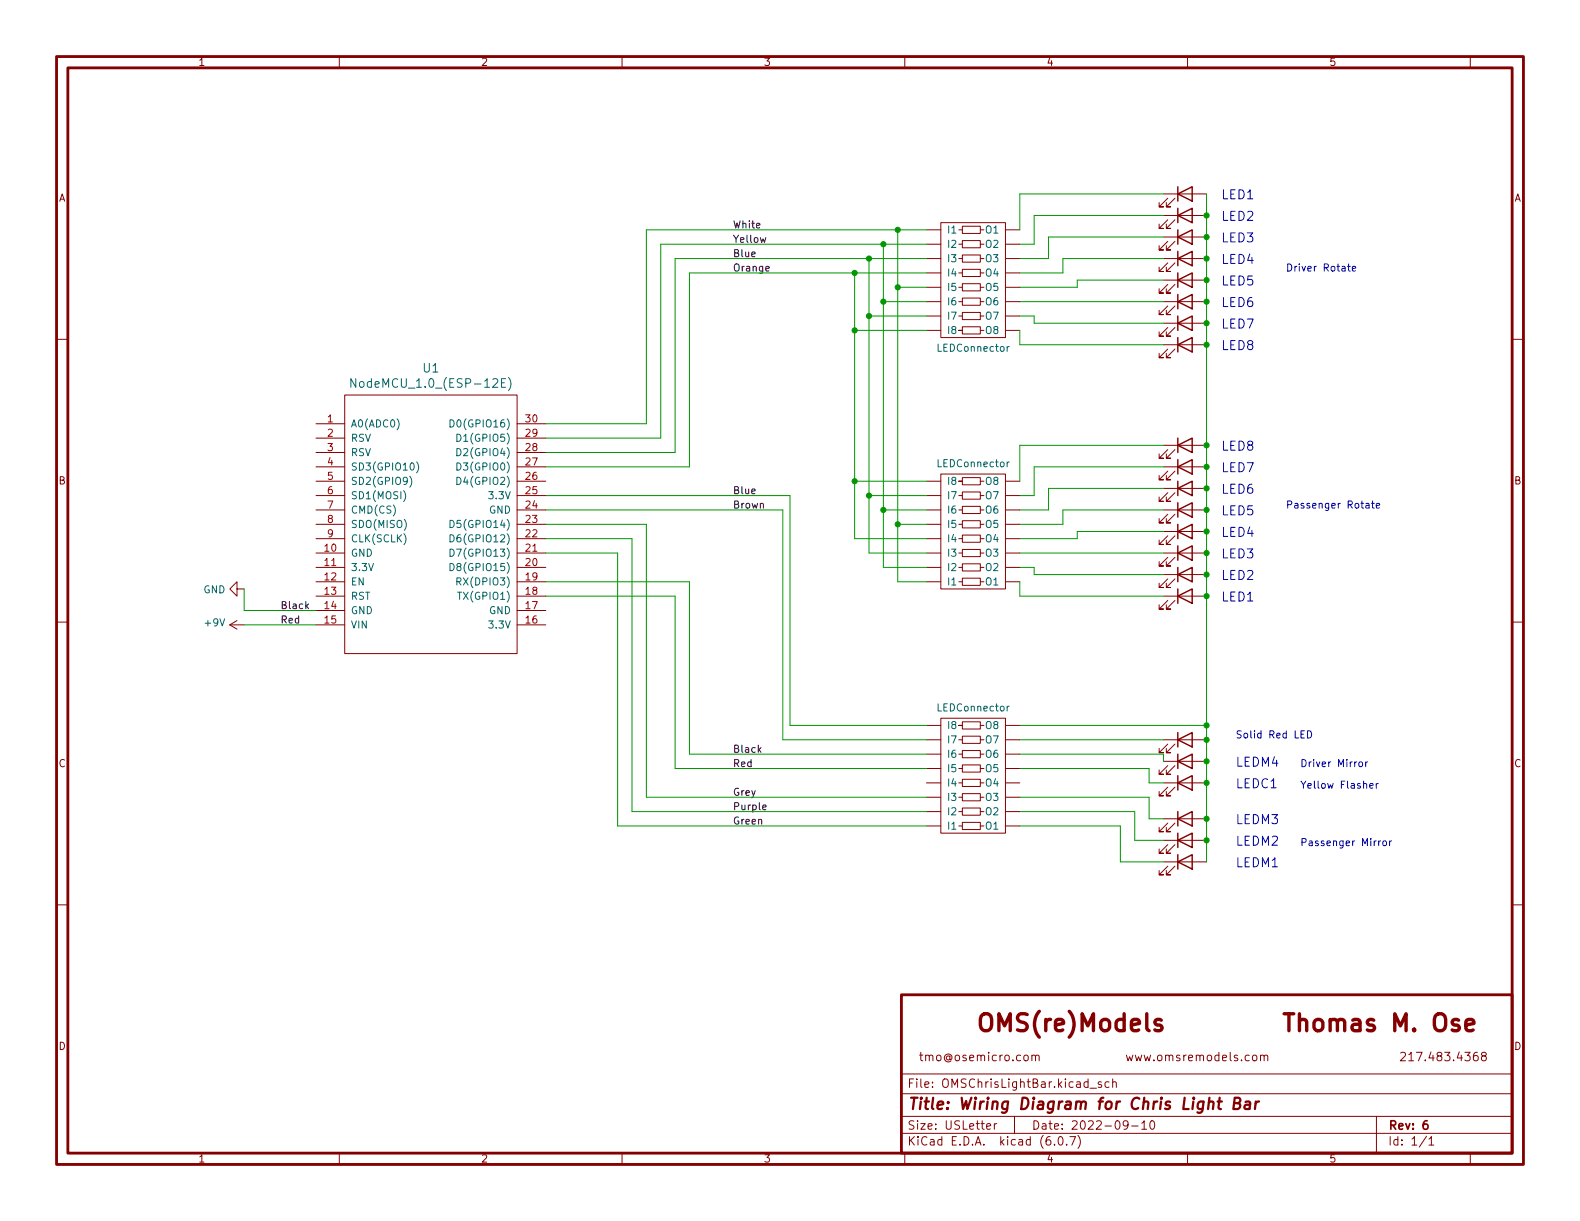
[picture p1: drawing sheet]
<svg xmlns="http://www.w3.org/2000/svg" width="279mm" height="216mm" viewBox="0 0 279 216" stroke-linecap="round" stroke-linejoin="round" font-family="sans-serif">
<path d="M10 10h259.4v195.9h-259.4zM12 12h255.4v191.9h-255.4zM159.4 175.9h108v28h-108z" fill="none" stroke="#840000" stroke-width=".5"/>
<g fill="none" stroke="#840000" stroke-width=".18">
<path d="M60 10v2M110 10v2M160 10v2M210 10v2M260 10v2M166.4 39.4h11.4v20.3h-11.4zM205.7 38.1h7.7M205.7 34.3h7.7M206.5 38.9l-1.5 1.5h.7h-.7v-.8M206.5 35.1l-1.5 1.5h.7h-.7v-.8M207.8 38.9l-1.6 1.5h.8h-.8v-.8M207.8 35.1l-1.6 1.5h.8h-.8v-.8"/>
<path d="M10 60h2M163.8 40.6h2.6M163.8 43.2h2.6M163.8 45.7h2.6M163.8 48.3h2.6M163.8 50.8h2.6M163.8 55.9h2.6M163.8 53.3h2.6M163.8 58.4h2.6M169.5 40.6h.7M169.5 43.2h.7M169.5 45.7h.7"/>
<path d="M169.5 48.3h.7M169.5 50.8h.7M169.5 55.9h.7M169.5 53.3h.7M170.2 40h3.2v1.3h-3.2zM170.2 42.5h3.2v1.3h-3.2zM170.2 45.1h3.2v1.3h-3.2zM170.2 47.6h3.2v1.3h-3.2zM170.2 50.2h3.2v1.2h-3.2zM170.2 52.7h3.2v1.3h-3.2zM170.2 55.2h3.2v1.3h-3.2zM170.2 57.8h3.2v1.3h-3.2z"/>
<path d="M170.2 58.4h-.7h.7M173.4 40.6h.6M173.4 43.2h.6M173.4 45.7h.6M173.4 48.3h.6M173.4 50.8h.6M173.4 55.9h.6M173.4 53.3h.6M173.4 58.4h.6M177.8 40.6h2.5M177.8 43.2h2.5M177.8 45.7h2.5"/>
<path d="M177.8 48.3h2.5M177.8 50.8h2.5M177.8 55.9h2.5M177.8 53.3h2.5M177.8 58.4h2.5M205.7 45.7h7.7M205.7 53.3h7.7M205.7 49.5h7.7M205.7 57.2h7.7M205.7 41.9h7.7M206.5 54.1l-1.5 1.5h.7h-.7v-.7M206.5 50.3l-1.5 1.5h.7h-.7v-.7"/>
<path d="M206.5 46.5l-1.5 1.5h.7h-.7v-.8M206.5 57.9l-1.5 1.5h.7h-.7v-.7M206.5 42.7l-1.5 1.5h.7h-.7v-.8M207.8 54.1l-1.6 1.5h.8h-.8v-.7M207.8 50.3l-1.6 1.5h.8h-.8v-.7M207.8 46.5l-1.6 1.5h.8h-.8v-.8M207.8 57.9l-1.6 1.5h.8h-.8v-.7M207.8 42.7l-1.6 1.5h.8h-.8v-.8M267.4 60h2M55.9 74.9h5.1M55.9 77.5h5.1M61 69.9h30.4v45.7h-30.4z"/>
<path d="M91.4 74.9h5.1M91.4 77.5h5.1M205.7 78.7h7.7M205.7 61h7.7M206.5 79.5l-1.5 1.5h.7h-.7v-.7M206.5 61.7l-1.5 1.5h.7h-.7v-.7M207.8 79.5l-1.6 1.5h.8h-.8v-.7M207.8 61.7l-1.6 1.5h.8h-.8v-.7M55.9 90.2h5.1M55.9 82.6h5.1M55.9 97.8h5.1M55.9 95.3h5.1"/>
<path d="M55.9 92.7h5.1M55.9 87.6h5.1M55.9 85.1h5.1M55.9 80h5.1M91.4 90.2h5.1M91.4 82.6h5.1M91.4 97.8h5.1M91.4 95.3h5.1M91.4 92.7h5.1M91.4 87.6h5.1M91.4 85.1h5.1M91.4 80h5.1"/>
<path d="M163.8 90.2h2.6M163.8 97.8h2.6M163.8 95.3h2.6M163.8 92.7h2.6M163.8 87.6h2.6M163.8 85.1h2.6M166.4 83.8h11.4v20.3h-11.4zM169.5 90.2h.7M169.5 97.8h.7M169.5 95.3h.7M169.5 92.7h.7M169.5 87.6h.7"/>
<path d="M170.2 99.7h3.2v1.3h-3.2zM170.2 97.2h3.2v1.2h-3.2zM170.2 94.6h3.2v1.3h-3.2zM170.2 92.1h3.2v1.2h-3.2zM170.2 89.5h3.2v1.3h-3.2zM170.2 87h3.2v1.3h-3.2zM170.2 84.5h3.2v1.2h-3.2zM170.2 85.1h-.7h.7M173.4 90.2h.6M173.4 97.8h.6M173.4 95.3h.6M173.4 92.7h.6"/>
<path d="M173.4 87.6h.6M173.4 85.1h.6M177.8 90.2h2.5M177.8 97.8h2.5M177.8 95.3h2.5M177.8 92.7h2.5M177.8 87.6h2.5M177.8 85.1h2.5M205.7 90.2h7.7M205.7 82.6h7.7M205.7 97.8h7.7M205.7 94h7.7"/>
<path d="M205.7 86.4h7.7M206.5 90.9l-1.5 1.6h.7h-.7v-.8M206.5 83.3l-1.5 1.5h.7h-.7v-.7M206.5 94.7l-1.5 1.6h.7h-.7v-.8M206.5 98.6l-1.5 1.5h.7h-.7v-.8M206.5 87.1l-1.5 1.5h.7h-.7v-.7M207.8 90.9l-1.6 1.6h.8h-.8v-.8M207.8 83.3l-1.6 1.5h.8h-.8v-.7M207.8 94.7l-1.6 1.6h.8h-.8v-.8M207.8 98.6l-1.6 1.5h.8h-.8v-.8M207.8 87.1l-1.6 1.5h.8h-.8v-.7M10 110h2"/>
<path d="M40.6 110.5h2.6M40.6 110.5l1.3 .8M41.9 104.1v-1.2l-1.3 1.2 1.3 1.3v-1.3h1.3M41.9 109.7l-1.3 .8M55.9 105.4h5.1M55.9 102.9h5.1M55.9 100.3h5.1M55.9 108h5.1M55.9 110.5h5.1M91.4 105.4h5.1M91.4 102.9h5.1M91.4 100.3h5.1"/>
<path d="M91.4 108h5.1M91.4 110.5h5.1M163.8 102.9h2.6M163.8 100.3h2.6M169.5 102.9h.7M169.5 100.3h.7M170.2 102.2h3.2v1.3h-3.2zM173.4 102.9h.6M173.4 100.3h.6M177.8 102.9h2.5M177.8 100.3h2.5M205.7 105.4h7.7"/>
<path d="M205.7 101.6h7.7M206.5 106.2l-1.5 1.5h.7h-.7v-.8M206.5 102.4l-1.5 1.5h.7h-.7v-.8M207.8 106.2l-1.6 1.5h.8h-.8v-.8M207.8 102.4l-1.6 1.5h.8h-.8v-.8M267.4 110h2M163.8 138.4h2.6M163.8 135.9h2.6M163.8 130.8h2.6M163.8 133.4h2.6M163.8 128.3h2.6M166.4 127h11.4v20.3h-11.4z"/>
<path d="M169.5 138.4h.7M169.5 135.9h.7M169.5 130.8h.7M169.5 133.4h.7M170.2 137.8h3.2v1.3h-3.2zM170.2 135.3h3.2v1.2h-3.2zM170.2 132.7h3.2v1.3h-3.2zM170.2 130.2h3.2v1.2h-3.2zM170.2 127.6h3.2v1.3h-3.2zM170.2 128.3h-.7h.7M173.4 138.4h.6M173.4 135.9h.6"/>
<path d="M173.4 130.8h.6M173.4 133.4h.6M173.4 128.3h.6M177.8 138.4h2.5M177.8 135.9h2.5M177.8 130.8h2.5M177.8 133.4h2.5M177.8 128.3h2.5M205.7 138.4h7.7M205.7 130.8h7.7M205.7 134.6h7.7M206.5 131.6l-1.5 1.5h.7h-.7v-.8"/>
<path d="M206.5 135.4l-1.5 1.5h.7h-.7v-.8M206.5 139.2l-1.5 1.5h.7h-.7v-.7M207.8 131.6l-1.6 1.5h.8h-.8v-.8M207.8 135.4l-1.6 1.5h.8h-.8v-.8M207.8 139.2l-1.6 1.5h.8h-.8v-.7M10 160h2M163.8 146.1h2.6M163.8 143.5h2.6M163.8 141h2.6M169.5 146.1h.7M169.5 143.5h.7M169.5 141h.7"/>
<path d="M170.2 145.4h3.2v1.3h-3.2zM170.2 142.9h3.2v1.2h-3.2zM170.2 140.3h3.2v1.3h-3.2zM173.4 146.1h.6M173.4 143.5h.6M173.4 141h.6M177.8 146.1h2.5M177.8 143.5h2.5M177.8 141h2.5M205.7 144.8h7.7M205.7 152.4h7.7M205.7 148.6h7.7"/>
<path d="M206.5 145.5l-1.5 1.6h.7h-.7v-.8M206.5 153.2l-1.5 1.5h.7h-.7v-.8M206.5 149.4l-1.5 1.5h.7h-.7v-.8M207.8 145.5l-1.6 1.6h.8h-.8v-.8M207.8 153.2l-1.6 1.5h.8h-.8v-.8M207.8 149.4l-1.6 1.5h.8h-.8v-.8M267.4 160h2M159.4 197.4h108M159.4 193.4h108M159.4 189.9h108M174.5 199.2l.7-.2-.1-.3h-.4l-.2 .2v.7h.6M175.8 198.7v1"/>
<path d="M176.3 198.7h-.3l-.2 .3M179.4 197.4v3M181.1 186.7l.2-.1 .5 .1v.6l-.1 .2-.4 .1-.2-.2zM182.5 186.7l.2-.1h.3l.1 1M182.5 186.6v1M183.1 186.8l.2-.2h.4l.1 1M192.8 192.4h1.1M194.8 191.4l-.4-.1-.2 .2 .1 .2 .5 .2v.3h-.6M196.1 191.4l-.4-.1-.3 .3v.4l.1 .2h.6M196.8 191.4l.2-.1 .3 .1 .1 .9M196.8 190.8v1.5M199.5 198.8l-.3 .3h-.3l-.3-.3 .2-.6h.4l.2 .1a.99 .99 0 0 1-.4 1.4h-.2"/>
<path d="M200.1 199.1h1.2M201.9 198.6l.4-.4v1.5M201.9 199.7h.9M203.5 198.3l.2-.1a.81 .81 0 0 1 .6 .6 .81 .81 0 0 1-.3 .8l-.2 .1a.81 .81 0 0 1-.3-1.4zM211.5 186.7l.3-.1h.3l.1 1M211.5 186.6v1M212.2 186.8l.2-.2h.4v1M213.5 186.7l.3-.1 .4 .1 .1 .6-.2 .2-.3 .1-.3-.2zM215.5 186.6h-.4l-.3 .3v.4l.2 .2h.5M215.5 186.1v1.5M216.2 187.1l.7-.2-.1-.3h-.4l-.2 .2 .1 .7h.5M217.5 186.1v1.3l.3 .2"/>
<path d="M218.8 186.6h-.3l-.2 .2v.2l.5 .1v.4h-.5M219.5 187.4v.2M220.9 186.6h-.4l-.3 .3v.4l.1 .2h.6M221.5 186.7l.3-.1 .4 .1 .1 .6-.2 .2-.3 .1-.3-.2zM222.9 186.7l.2-.1h.4v1M222.9 186.6v1M223.5 186.8l.3-.2h.3l.1 1M243.4 197.4v6.5M247.7 186.2l.6-.1 .2 .1v.3l-.9 1.1h.9M249.1 186.5l.4-.4v1.5M249.1 187.6h.9M250.5 186.1h1l-.7 1.5"/>
<path d="M252 187.4v.2M253 186l-.3 1.1h.9M253.4 186.6v1M254.4 186.7l-.3-.3 .1-.2 .2-.1h.4l.2 .3-.1 .2-.6 .2-.2 .2v.3l.3 .3h.3l.3-.3-.1-.4-.2-.2M255.5 186.1h.9l-.5 .5 .4 .2v.6l-.2 .2h-.4l-.2-.2M257 187.4v.2M258 186l-.3 1.1h.9M258.4 186.6v1M259 186.1h1l-.5 .5 .4 .2v.6l-.2 .2h-.4l-.3-.2M261.3 186.1a.59 .59 0 0 0-.8 .6v.6l.2 .2 .4 .1 .2-.2 .1-.5-.1-.2-.5-.1-.3 .3M262.3 186.7l-.3-.3v-.2l.3-.1h.4l.1 .3v.2l-.7 .2-.1 .2v.4l.3 .2 .4-.1 .1-.2v-.4l-.3-.2M60 203.9v2"/>
<path d="M110 203.9v2M159.4 200.4h108M160 203.9v2M186.5 202.3v.2M187.3 201h.2a.81 .81 0 0 1 .6 .6 .81 .81 0 0 1-.3 .8l-.2 .1a.81 .81 0 0 1-.6-.6 .81 .81 0 0 1 .3-.9zM188.6 202.3v.2M189.2 201h1l-.7 1.5M190.6 200.8a1.72 1.72 0 0 1 0 2.2M210 203.9v2M252.3 200.9l-1.3 1.9M252.7 201.4l.4-.4v1.5M252.7 202.5h.8"/>
<path d="M260 203.9v2"/>
</g>
<path d="M252.4 198.2a.59 .59 0 0 0-.7 .6v.6l.1 .2 .4 .1 .3-.2v-.5l-.1-.2-.4-.1-.3 .3" fill="none" stroke="#840000" stroke-width=".3"/>
<path d="M215.3 194.8h.8M215.7 194.1l-.2 1.7v.2l.4 .1M218.2 195.1l.9-.1a.46 .46 0 0 0 .3-.5 .46 .46 0 0 0-.4-.4h-.6l-.3 2h.8a.53 .53 0 0 0 .4-.5 .53 .53 0 0 0-.4-.5M220.3 194.9l.2-.1 .5 .1v1.2M221.1 195.2l-.7 .1a.4 .4 0 0 0-.3 .4 .4 .4 0 0 0 .2 .4l.7-.1M222.1 194.8l-.2 1.3M222.6 194.8l-.3 .1-.3 .3" fill="none" stroke="#840000" stroke-width=".4"/>
<path d="M205.4 180.4l-.8-.1-.2 .1-.2 .3 .2 .4 1 .3 .1 .3-.1 .4-.3 .2h-.6l-.3-.2M259.2 181.3l1.4-.3-.1-.6-.3-.1h-.6l-.2 .1-.2 .3v1.1l.2 .3 .2 .2h.6l.3-.2" fill="none" stroke="#840000" stroke-width=".6"/>
<g fill="none" stroke="#006464" stroke-width=".18">
<path d="M62.9 67v1.5l-.9-1.5v1.5M70.2 74.1a1.46 1.46 0 0 1 0 1.9M79.6 74.2a.64 .64 0 0 1 .7 .7 .64 .64 0 0 1-.7 .6zM80.8 79.3a.64 .64 0 0 1 .7 .6 .64 .64 0 0 1-.7 .7zM80.8 76.8a.64 .64 0 0 1 .7 .6 .64 .64 0 0 1-.7 .6zM89.4 67h-.7v1.5h.7M89.9 66.7a1.75 1.75 0 0 1 0 2.4M178.5 61.3l-.4 .2M71.4 86.8a1.46 1.46 0 0 1 0 1.9M71.4 94.4a1.46 1.46 0 0 1 0 1.9M72.5 84.2a1.46 1.46 0 0 1 0 1.9M73.7 81.7a1.46 1.46 0 0 1 0 1.9"/>
<path d="M79.6 99.6a.64 .64 0 0 1 .7 .7 .64 .64 0 0 1-.7 .6zM79.6 97.1a.64 .64 0 0 1 .7 .6 .64 .64 0 0 1-.7 .7zM79.6 94.6a.64 .64 0 0 1 .7 .6 .64 .64 0 0 1-.7 .6zM79.6 92a.64 .64 0 0 1 .7 .6 .64 .64 0 0 1-.7 .7zM80.8 84.4a.64 .64 0 0 1 .7 .6 .64 .64 0 0 1-.7 .7zM80.8 81.9a.64 .64 0 0 1 .7 .6 .64 .64 0 0 1-.7 .6zM178.5 81.7l-.4 .2M80.8 102.8h.6l.1-.2v-.3l-.7-.1v1.2M80.9 104.7h.7M178.5 124.9l-.4 .2"/>
</g>
<g fill="none" stroke="#840000" stroke-width=".25">
<path d="M208.3 38.1l2.5-1.3v2.6zM208.3 34.3l2.5-1.3v2.6zM208.3 33v2.6M208.3 36.8v2.6M208.3 53.3l2.5-1.2v2.5zM208.3 49.5l2.5-1.2v2.5zM208.3 45.7l2.5-1.2v2.5zM208.3 57.2l2.5-1.3v2.5zM208.3 41.9l2.5-1.3v2.6zM208.3 40.6v2.6M208.3 44.5v2.5M208.3 48.3v2.5"/>
<path d="M208.3 52.1v2.5M208.3 55.9v2.5M208.3 59.7v2.5M208.3 78.7l2.5-1.2v2.5zM208.3 61l2.5-1.3v2.5zM208.3 77.5v2.5M208.3 90.2l2.5-1.3v2.5zM208.3 82.6l2.5-1.3v2.5zM208.3 94l2.5-1.3v2.6zM208.3 97.8l2.5-1.3v2.6zM208.3 86.4l2.5-1.3v2.5zM208.3 81.3v2.5"/>
<path d="M208.3 85.1v2.5M208.3 88.9v2.5M208.3 92.7v2.6M208.3 96.5v2.6M208.3 105.4l2.5-1.3v2.6zM208.3 101.6l2.5-1.3v2.6zM208.3 100.3v2.6M208.3 104.1v2.6M208.3 130.8l2.5-1.3v2.6zM208.3 134.6l2.5-1.2v2.5zM208.3 138.4l2.5-1.2v2.5zM208.3 129.5v2.6"/>
<path d="M208.3 133.4v2.5M208.3 137.2v2.5M208.3 144.8l2.5-1.3v2.6zM208.3 152.4l2.5-1.3v2.6zM208.3 148.6l2.5-1.3v2.6zM208.3 143.5v2.6M208.3 147.3v2.6M208.3 151.1v2.6"/>
</g>
<path d="M134.5 42l.2 .9 .2-.6 .3 .6 .2-.9M135.4 47.5l.6-.1v-.2l-.4-.1-.2 .2 .1 .6h.5M54.2 107.1l.4 .5M54.6 106.8l-.5 .5M134.2 132.5l.4 .5M134.6 132.2l-.5 .5M134.9 142.8l.6-.2-.1-.2-.3-.1-.2 .2v.6h.5" fill="none" stroke="#0f0f0f" stroke-width=".18"/>
<g fill="none" stroke="#0000c2" stroke-width=".18">
<path d="M238.3 47.1h.5M238.5 46.7v1.1l.3 .1M239.1 47.5l.6-.1v-.2l-.4-.1-.2 .2 .1 .6h.5M241.6 89.1h.4l.1 .7M242.1 89.3l-.4 .1-.2 .1 .2 .3h.4M242.5 89h.5M242.7 88.6v1.1l.3 .1M243.4 89.4l.6-.1-.1-.2-.3-.1-.2 .2v.6h.5M230.7 129.2h-.6v1.3h.6M231.2 129.2a.64 .64 0 0 1 .7 .7 .64 .64 0 0 1-.7 .6zM240.4 134.8l.3-.1 .3 .3v.3l-.3 .3-.3-.1-.1-.2zM241.5 134.7v.9"/>
<path d="M241.9 134.7l-.4 .3M242.2 139l.6-.2v-.2l-.4-.1-.2 .2 .1 .6h.5M243.4 138.5v.9M243.7 138.5l-.3 .3M244.2 148.7l-.4 .2M244.6 148.8l.3-.1 .3 .2v.4l-.3 .2h-.3l-.1-.2zM245.7 148.7v.8M246.1 148.7l-.4 .2"/>
</g>
<g fill="none" stroke="#009600" stroke-width=".18">
<path d="M205.7 34.3h-25.4v6.3M205.7 38.1h-22.8v5.1h-2.6M213.4 34.3v118.1M151.1 48.3v47h12.7M151.1 58.4h12.7M153.7 55.9h10.1M153.7 45.7v52.1h10.1M156.2 53.3h7.6M156.2 43.2v57.1h7.6M158.7 50.8h5.1M158.7 40.6v62.3h5.1M163.8 43.2h-47v34.3h-20.3"/>
<path d="M163.8 40.6h-49.5v34.3h-17.8M163.8 45.7h-44.4v34.3h-22.9M163.8 48.3h-41.9v34.3h-25.4M180.3 58.4v2.6h25.4M180.3 53.3h25.4M180.3 55.9h2.6v1.3h22.8M205.7 49.5h-15.2v1.3h-10.2M205.7 41.9h-20.3v3.8h-5.1M205.7 45.7h-17.7v2.6h-7.7M205.7 78.7h-25.4v6.4M96.5 87.6h43.2v40.7h24.1M96.5 92.7h17.8v48.3h49.5"/>
<path d="M96.5 90.2h41.9v40.6h25.4M96.5 97.8h12.7v48.3h54.6M96.5 95.3h15.3v48.2h52M151.1 85.1h12.7M153.7 87.6h10.1M156.2 90.2h7.6M158.7 92.7h5.1M180.3 97.8h25.4M205.7 82.6h-22.8v5h-2.6M205.7 90.2h-17.7v2.5h-7.7M205.7 86.4h-20.3v3.8h-5.1M205.7 94h-15.2v1.3h-10.2"/>
<path d="M43.2 104.1v3.9h12.7M43.2 110.5h12.7M96.5 102.9h25.4v30.5h41.9M96.5 105.4h22.9v30.5h44.4M180.3 102.9v2.5h25.4M180.3 100.3h2.6v1.3h22.8M180.3 128.3h33.1M180.3 133.4h25.4v1.2M180.3 135.9h22.9v2.5h2.5M180.3 130.8h25.4M180.3 141h22.9v3.8h2.5M180.3 146.1h17.8v6.3h7.6"/>
<path d="M180.3 143.5h20.4v5.1h5"/>
</g>
<g fill="#009600" stroke="#009600" stroke-width=".18">
<circle cx="151.1" cy="85.1" r=".46"/>
<circle cx="158.7" cy="92.7" r=".46"/>
<circle cx="151.1" cy="58.4" r=".46"/>
<circle cx="153.7" cy="87.6" r=".46"/>
<circle cx="156.2" cy="90.2" r=".46"/>
<circle cx="158.7" cy="50.8" r=".46"/>
<circle cx="156.2" cy="53.3" r=".46"/>
<circle cx="153.7" cy="55.9" r=".46"/>
<circle cx="158.7" cy="40.6" r=".46"/>
<circle cx="156.2" cy="43.2" r=".46"/>
<circle cx="213.4" cy="78.7" r=".46"/>
<circle cx="213.4" cy="82.6" r=".46"/>
<circle cx="213.4" cy="86.4" r=".46"/>
<circle cx="213.4" cy="49.5" r=".46"/>
<circle cx="213.4" cy="57.2" r=".46"/>
<circle cx="213.4" cy="53.3" r=".46"/>
<circle cx="213.4" cy="61" r=".46"/>
<circle cx="213.4" cy="45.7" r=".46"/>
<circle cx="213.4" cy="90.2" r=".46"/>
<circle cx="213.4" cy="94" r=".46"/>
<circle cx="151.1" cy="48.3" r=".46"/>
<circle cx="153.7" cy="45.7" r=".46"/>
<circle cx="213.4" cy="41.9" r=".46"/>
<circle cx="213.4" cy="38.1" r=".46"/>
<circle cx="213.4" cy="105.4" r=".46"/>
<circle cx="213.4" cy="128.3" r=".46"/>
<circle cx="213.4" cy="130.8" r=".46"/>
<circle cx="213.4" cy="148.6" r=".46"/>
<circle cx="213.4" cy="138.4" r=".46"/>
<circle cx="213.4" cy="144.8" r=".46"/>
<circle cx="213.4" cy="134.6" r=".46"/>
<circle cx="213.4" cy="101.6" r=".46"/>
<circle cx="213.4" cy="97.8" r=".46"/>
</g>
<g font-size="4.2" fill="#840000">
<text x="172.4" y="182.4">OMS(re)Models</text>
<text x="226.4" y="182.4">Thomas M. Ose</text>
</g>
<text font-size="2.8" fill="#840000" x="160.4" y="196.2">Title: Wiring Diagram for Chris Light Bar</text>
<g font-size="2.2" fill="#0000c2">
<text x="215.9" y="35.2">LED1</text>
<text x="215.9" y="39">LED2</text>
<text x="215.9" y="42.9">LED3</text>
<text x="215.9" y="46.7">LED4</text>
<text x="215.9" y="50.5">LED5</text>
<text x="215.9" y="54.3">LED6</text>
<text x="215.9" y="58.1">LED7</text>
<text x="215.9" y="61.9">LED8</text>
<text x="215.9" y="79.7">LED8</text>
<text x="215.9" y="83.5">LED7</text>
<text x="215.9" y="87.3">LED6</text>
<text x="215.9" y="91.1">LED5</text>
<text x="215.9" y="94.9">LED4</text>
<text x="215.9" y="98.7">LED3</text>
<text x="215.9" y="106.4">LED1</text>
<text x="215.9" y="102.5">LED2</text>
<text x="218.4" y="135.6">LEDM4</text>
<text x="218.4" y="139.4">LEDC1</text>
<text x="218.4" y="149.5">LEDM2</text>
<text x="218.4" y="145.7">LEDM3</text>
<text x="218.4" y="153.3">LEDM1</text>
</g>
<g font-size="2.1" fill="#006464">
<text x="74.8" y="65.9">U1</text>
<text x="63.4" y="68.6">NodeMCU_1.0_(ESP-12E)</text>
</g>
<g font-size="2.1" fill="#840000">
<text x="162.4" y="187.6">tmo@osemicro.com</text>
<text x="188.6" y="187.6">www.omsremodels.com</text>
<text x="160.4" y="192.4">File: OMSChrisLightBar.kicad_sch</text>
<text x="160.4" y="202.5">KiCad E.D.A. kicad (6.0.7)</text>
<text x="160.4" y="199.7">Size: USLetter</text>
<text x="182.4" y="199.7">Date: 2022-09-10</text>
<text x="245.4" y="199.7">Rev: 6</text>
<text x="245.4" y="202.5">Id: 1/1</text>
</g>
<g font-size="1.8" fill="#840000">
<text x="35" y="11.6">1</text>
<text x="85" y="11.6">2</text>
<text x="135" y="11.6">3</text>
<text x="185" y="11.6">4</text>
<text x="235" y="11.6">5</text>
<text x="10.3" y="35.6">A</text>
<text x="267.7" y="35.6">A</text>
<text x="10.3" y="85.7">B</text>
<text x="267.7" y="85.7">B</text>
<text x="10.3" y="135.6">C</text>
<text x="267.7" y="135.6">C</text>
<text x="10.3" y="185.7">D</text>
<text x="267.7" y="185.7">D</text>
<text x="35" y="205.6">1</text>
<text x="85" y="205.6">2</text>
<text x="135" y="205.6">3</text>
<text x="185" y="205.6">4</text>
<text x="235" y="205.6">5</text>
</g>
<g font-size="1.8" fill="#0f0f0f">
<text x="129.5" y="40.4">White</text>
<text x="129.5" y="45.5">Blue</text>
<text x="129.5" y="42.9">Yellow</text>
<text x="129.5" y="48">Orange</text>
<text x="129.5" y="87.4">Blue</text>
<text x="129.5" y="89.9">Brown</text>
<text x="49.5" y="107.7">Black</text>
<text x="49.5" y="110.2">Red</text>
<text x="129.5" y="133.1">Black</text>
<text x="129.5" y="135.6">Red</text>
<text x="129.5" y="140.7">Grey</text>
<text x="129.5" y="143.2">Purple</text>
<text x="129.5" y="145.8">Green</text>
</g>
<g font-size="1.8" fill="#006464">
<text x="167.4" y="41.3">I1</text>
<text x="174.4" y="41.3">O1</text>
<text x="167.4" y="43.8">I2</text>
<text x="167.4" y="46.4">I3</text>
<text x="174.4" y="43.8">O2</text>
<text x="174.4" y="46.4">O3</text>
<text x="167.4" y="48.9">I4</text>
<text x="167.4" y="51.4">I5</text>
<text x="167.4" y="54">I6</text>
<text x="174.4" y="48.9">O4</text>
<text x="174.4" y="51.4">O5</text>
<text x="174.4" y="54">O6</text>
<text x="167.4" y="56.5">I7</text>
<text x="167.4" y="59.1">I8</text>
<text x="174.4" y="56.5">O7</text>
<text x="174.4" y="59.1">O8</text>
<text x="165.9" y="62.2">LEDConnector</text>
<text x="62" y="75.6">A0(ADC0)</text>
<text x="80.6" y="75.6">D0(GPIO16)</text>
<text x="62" y="78.1">RSV</text>
<text x="62" y="80.6">RSV</text>
<text x="62" y="83.2">SD3(GPIO10)</text>
<text x="81.6" y="83.2">D3(GPIO0)</text>
<text x="81.6" y="80.6">D2(GPIO4)</text>
<text x="81.6" y="78.1">D1(GPIO5)</text>
<text x="165.9" y="82.6">LEDConnector</text>
<text x="62" y="85.7">SD2(GPIO9)</text>
<text x="62" y="88.3">SD1(MOSI)</text>
<text x="81.6" y="85.7">D4(GPIO2)</text>
<text x="86.8" y="88.3">3.3V</text>
<text x="167.4" y="88.3">I7</text>
<text x="167.4" y="85.7">I8</text>
<text x="174.4" y="88.3">O7</text>
<text x="174.4" y="85.7">O8</text>
<text x="62" y="90.8">CMD(CS)</text>
<text x="62" y="93.3">SDO(MISO)</text>
<text x="62" y="95.9">CLK(SCLK)</text>
<text x="80.6" y="95.9">D6(GPIO12)</text>
<text x="80.6" y="93.3">D5(GPIO14)</text>
<text x="86.5" y="90.8">GND</text>
<text x="167.4" y="95.9">I4</text>
<text x="167.4" y="93.3">I5</text>
<text x="167.4" y="90.8">I6</text>
<text x="174.4" y="95.9">O4</text>
<text x="174.4" y="93.3">O5</text>
<text x="174.4" y="90.8">O6</text>
<text x="62" y="98.4">GND</text>
<text x="62" y="101">3.3V</text>
<text x="80.6" y="101">D8(GPIO15)</text>
<text x="80.6" y="98.4">D7(GPIO13)</text>
<text x="167.4" y="101">I2</text>
<text x="167.4" y="98.4">I3</text>
<text x="174.4" y="101">O2</text>
<text x="174.4" y="98.4">O3</text>
<text x="35.9" y="104.9">GND</text>
<text x="62" y="103.5">EN</text>
<text x="62" y="106">RST</text>
<text x="81.5" y="103.5">RX(DPIO3)</text>
<text x="81.6" y="106">TX(GPIO1)</text>
<text x="167.4" y="103.5">I1</text>
<text x="174.4" y="103.5">O1</text>
<text x="36.3" y="110.7">+9V</text>
<text x="62" y="108.6">GND</text>
<text x="62" y="111.1">VIN</text>
<text x="86.5" y="108.6">GND</text>
<text x="86.8" y="111.1">3.3V</text>
<text x="165.9" y="125.8">LEDConnector</text>
<text x="167.4" y="131.4">I7</text>
<text x="167.4" y="128.9">I8</text>
<text x="174.4" y="131.4">O7</text>
<text x="174.4" y="128.9">O8</text>
<text x="167.4" y="136.5">I5</text>
<text x="167.4" y="134">I6</text>
<text x="174.4" y="136.5">O5</text>
<text x="174.4" y="134">O6</text>
<text x="167.4" y="141.6">I3</text>
<text x="167.4" y="139.1">I4</text>
<text x="174.4" y="141.6">O3</text>
<text x="174.4" y="139.1">O4</text>
<text x="167.4" y="146.7">I1</text>
<text x="167.4" y="144.1">I2</text>
<text x="174.4" y="146.7">O1</text>
<text x="174.4" y="144.1">O2</text>
</g>
<g font-size="1.8" fill="#0000c2">
<text x="227.3" y="48">Driver Rotate</text>
<text x="227.3" y="89.9">Passenger Rotate</text>
<text x="218.4" y="130.5">Solid Red LED</text>
<text x="229.9" y="135.6">Driver Mirror</text>
<text x="229.9" y="139.4">Yellow Flasher</text>
<text x="229.9" y="149.6">Passenger Mirror</text>
</g>
<g font-size="1.8" fill="#a90000">
<text x="57.9" y="74.7">1</text>
<text x="57.9" y="77.2">2</text>
<text x="93" y="77.2">29</text>
<text x="93" y="74.7">30</text>
<text x="57.9" y="79.8">3</text>
<text x="57.9" y="82.3">4</text>
<text x="93" y="82.3">27</text>
<text x="93" y="79.8">28</text>
<text x="57.9" y="84.8">5</text>
<text x="57.9" y="87.4">6</text>
<text x="57.9" y="89.9">7</text>
<text x="93" y="89.9">24</text>
<text x="93" y="87.4">25</text>
<text x="93" y="84.8">26</text>
<text x="57.9" y="92.5">8</text>
<text x="57.9" y="95">9</text>
<text x="93" y="95">22</text>
<text x="93" y="92.5">23</text>
<text x="57.4" y="97.5">10</text>
<text x="57.4" y="100.1">11</text>
<text x="93" y="100.1">20</text>
<text x="93" y="97.5">21</text>
<text x="57.4" y="102.6">12</text>
<text x="57.4" y="105.2">13</text>
<text x="57.4" y="107.7">14</text>
<text x="93" y="107.7">17</text>
<text x="93" y="105.2">18</text>
<text x="93" y="102.6">19</text>
<text x="57.4" y="110.2">15</text>
<text x="93" y="110.2">16</text>
</g>
</svg>
